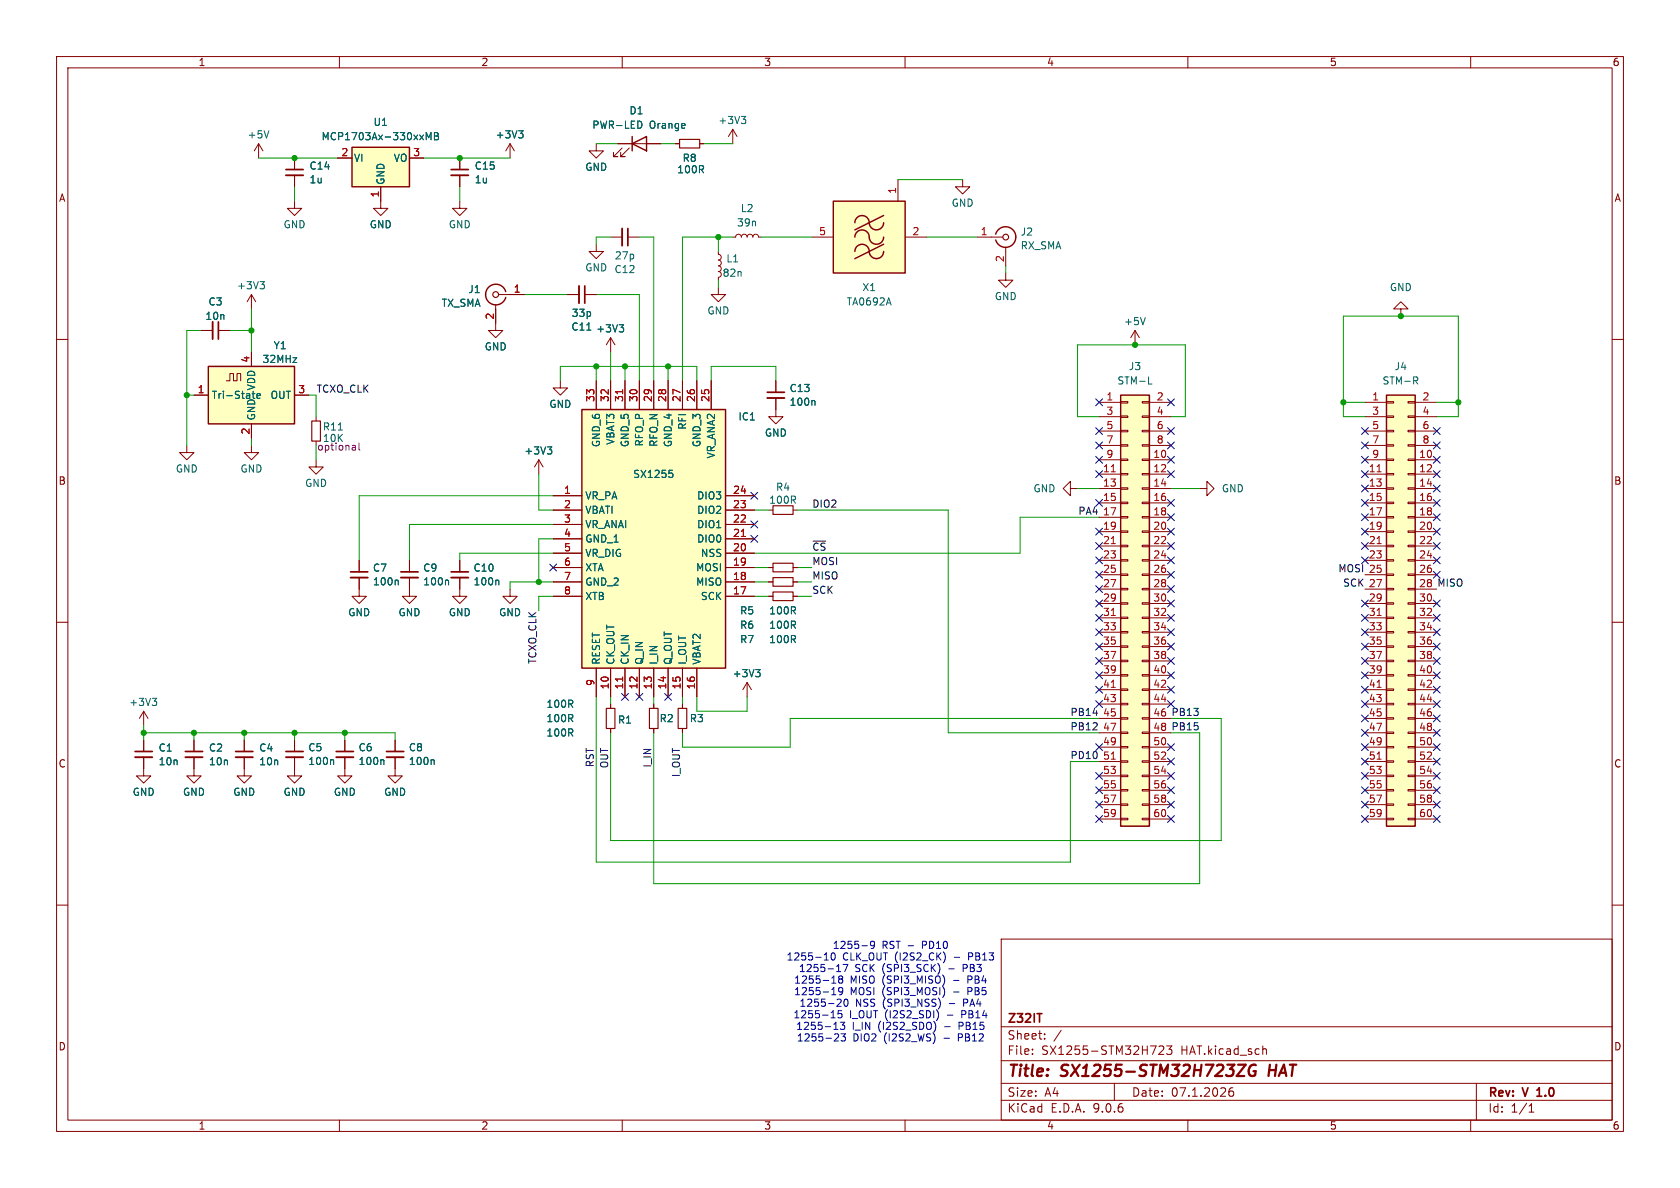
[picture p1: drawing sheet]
<svg xmlns="http://www.w3.org/2000/svg" width="297mm" height="210mm" viewBox="0 0 297 210" stroke-linecap="round" stroke-linejoin="round" font-family="sans-serif">
<g fill="none" stroke="#840000" stroke-width=".18">
<path d="M10 10h277v190h-277zM12 12h273v186h-273zM60 10v2M110 10v2M160 10v2M210 10v2M260 10v2M10 60h2M285 60h2M10 110h2M285 110h2M52.1 130.8v2"/>
<path d="M52.1 133.9v2M10 160h2M177 166h108v32h-108zM285 160h2M60 198v2M110 198v2M160 198v2M177 194.5h108M177 191.5h108M177 187.5h108M177 181.5h108M182.5 186.3v.1"/>
<path d="M182.5 185.5v.1M184.7 183.6v.1M184.7 182.8v.1M187.6 182.1l-1.3 2M197 191.5v3M204.9 185l.6-.1 .2 .1v.3l-.9 1.1h.9M206.2 184.9h1l-.5 .6 .4 .1v.7l-.2 .1h-.4l-.3-.1M210 198v2M218 192.3a.59 .59 0 0 0-.8 .6v.6l.2 .2 .4 .1 .2-.1 .1-.5-.1-.3h-.5l-.3 .3M223.3 185.5h.5l.1 .9M260 198v2M261 191.5v6.5"/>
<path d="M270.3 196.6h.9M270.3 195.5l.4-.4v1.5"/>
</g>
<path d="M50.5 132.8h3.1M183.3 179.2h.9M271.7 193.8h.9M271.8 192.6l-.1 .1" fill="none" stroke="#840000" stroke-width=".3"/>
<path d="M218.9 188.2h1.3l-1.6 2h1.4M222 188.3a1.02 1.02 0 0 0-1.2 .6 1.02 1.02 0 0 0 .5 1.3l.6-.2 .1-.6h-.4M224.5 188.2l-.2 2" fill="none" stroke="#840000" stroke-width=".4"/>
<path d="M50.5 133.9h3.1" fill="none" stroke="#840000" stroke-width=".33"/>
<path d="M58.8 134.3l.2 .2v.6" fill="none" stroke="#006464" stroke-width=".18"/>
<path d="M102.9 72.4h25.4v45.7h-25.4z" fill="#ffffc2"/>
<path d="M102.9 72.4h25.4v45.7h-25.4z" fill="none" stroke="#840000" stroke-width=".25"/>
<g fill="none" stroke="#840000" stroke-width=".18">
<path d="M105.4 67.3v5.1M107.9 67.3v5.1M110.5 67.3v5.1M113 67.3v5.1M115.6 67.3v5.1M118.1 67.3v5.1M120.6 67.3v5.1M123.2 67.3v5.1M125.7 67.3v5.1M97.8 87.6h5.1M97.8 90.2h5.1M97.8 92.7h5.1"/>
<path d="M97.8 95.3h5.1M97.8 97.8h5.1M128.3 87.6h5M128.3 90.2h5M128.3 92.7h5M128.3 95.3h5M128.3 97.8h5M81.3 104.1v1.3h1.2l-1.2 1.3-1.3-1.3h1.3M97.8 100.3h5.1M97.8 102.9h5.1M97.8 105.4h5.1M105.4 118.1v5.1"/>
<path d="M107.9 118.1v5.1M110.5 118.1v5.1M113 118.1v5.1M115.6 118.1v5.1M118.1 118.1v5.1M120.6 118.1v5.1M123.2 118.1v5.1M128.3 100.3h5M128.3 102.9h5M128.3 105.4h5M34.3 130.8v2M34.3 133.9v2"/>
</g>
<path d="M110.1 68.9v.7M131.1 94.8h.7M110.1 119.7v.7" fill="none" stroke="#a90000" stroke-width=".18"/>
<path d="M118.3 83.1h.6M118.4 83.6h.3l.3 .3-.2 .4-.4 .1" fill="none" stroke="#006464" stroke-width=".18"/>
<path d="M32.8 132.8h3" fill="none" stroke="#840000" stroke-width=".3"/>
<path d="M32.8 133.9h3" fill="none" stroke="#840000" stroke-width=".33"/>
<path d="M245.1 69.9h5.1v76.2h-5.1z" fill="#ffffc2"/>
<path d="M245.1 69.9h5.1v76.2h-5.1z" fill="none" stroke="#840000" stroke-width=".25"/>
<g fill="none" stroke="#840000" stroke-width=".18">
<path d="M107.9 59.7l-.7 1.3M107.9 59.7l.8 1.3M107.9 59.7v2.5M129.5 41.9h.5l.2-.3 .4-.2 .3 .2 .2 .3 .1-.3 .4-.2 .3 .2 .2 .3 .1-.3 .4-.2 .3 .2 .2 .3 .1-.3 .4-.2 .4 .2 .1 .3h.5M247.6 54.6h1.3l-1.3-1.3-1.2 1.3h1.2v1.3M99.1 67.3v1.3h1.2l-1.2 1.3-1.3-1.3h1.3M137.2 70.4v3.3h1.2l-1.2 1.2-1.3-1.2h1.3M137.2 67.3v2M241.3 71.1h3.8M241.3 73.7h3.8M241.3 76.2h3.8M241.3 78.7h3.8"/>
<path d="M245.1 71h1.3v.2h-1.3zM245.1 73.5h1.3v.3h-1.3zM245.1 76.1h1.3v.2h-1.3zM245.1 78.6h1.3v.3h-1.3zM248.9 71h1.3v.2h-1.3zM248.9 73.5h1.3v.3h-1.3zM248.9 76.1h1.3v.2h-1.3zM248.9 78.6h1.3v.3h-1.3zM250.2 71.1h3.8M250.2 73.7h3.8M250.2 76.2h3.8M250.2 78.7h3.8"/>
<path d="M72.4 99.1v2M135.9 90.2h.8M140.2 90.2h.8M241.3 81.3h3.8M241.3 83.8h3.8M241.3 86.4h3.8M241.3 88.9h3.8M241.3 91.4h3.8M241.3 94h3.8M241.3 96.5h3.8M241.3 99.1h3.8M245.1 81.2h1.3v.2h-1.3z"/>
<path d="M245.1 83.7h1.3v.2h-1.3zM245.1 86.2h1.3v.3h-1.3zM245.1 88.8h1.3v.2h-1.3zM245.1 91.3h1.3v.3h-1.3zM245.1 93.9h1.3v.2h-1.3zM245.1 96.4h1.3v.2h-1.3zM245.1 98.9h1.3v.3h-1.3zM248.9 81.2h1.3v.2h-1.3zM248.9 83.7h1.3v.2h-1.3zM248.9 86.2h1.3v.3h-1.3zM248.9 88.8h1.3v.2h-1.3zM248.9 91.3h1.3v.3h-1.3z"/>
<path d="M248.9 93.9h1.3v.2h-1.3zM248.9 96.4h1.3v.2h-1.3zM248.9 98.9h1.3v.3h-1.3zM250.2 81.3h3.8M250.2 83.8h3.8M250.2 86.4h3.8M250.2 88.9h3.8M250.2 91.4h3.8M250.2 94h3.8M250.2 96.5h3.8M250.2 99.1h3.8M63.5 104.1v1.3h1.3l-1.3 1.3-1.3-1.3h1.3"/>
<path d="M72.4 102.1v3.3h1.3l-1.3 1.3-1.3-1.3h1.3M90.2 104.1v1.3h1.2l-1.2 1.3-1.3-1.3h1.3M135.9 100.3h.8M135.9 102.9h.8M140.2 100.3h.8M140.2 102.9h.8M241.3 101.6h3.8M241.3 104.1h3.8M241.3 106.7h3.8M241.3 109.2h3.8M241.3 111.8h3.8M241.3 114.3h3.8"/>
<path d="M241.3 116.8h3.8M241.3 119.4h3.8M245.1 101.5h1.3v.2h-1.3zM245.1 104h1.3v.3h-1.3zM245.1 106.6h1.3v.2h-1.3zM245.1 109.1h1.3v.2h-1.3zM245.1 111.6h1.3v.3h-1.3zM245.1 114.2h1.3v.2h-1.3zM245.1 116.7h1.3v.3h-1.3zM245.1 119.3h1.3v.2h-1.3zM248.9 101.5h1.3v.2h-1.3zM248.9 104h1.3v.3h-1.3z"/>
<path d="M248.9 106.6h1.3v.2h-1.3zM248.9 109.1h1.3v.2h-1.3zM248.9 111.6h1.3v.3h-1.3zM248.9 114.2h1.3v.2h-1.3zM248.9 116.7h1.3v.3h-1.3zM248.9 119.3h1.3v.2h-1.3zM250.2 101.6h3.8M250.2 104.1h3.8M250.2 106.7h3.8M250.2 109.2h3.8M250.2 111.8h3.8M250.2 114.3h3.8"/>
<path d="M250.2 116.8h3.8M250.2 119.4h3.8M25.4 133.9v3.3h1.3l-1.3 1.2-1.3-1.2h1.3M25.4 125.7v2.6M25.4 130.8v2M25.4 125.7l-.8 1.3M25.4 125.7l.8 1.3M34.3 135.9v1.3h1.3l-1.3 1.2-1.3-1.2h1.3M43.2 133.9v3.3h1.2l-1.2 1.2-1.3-1.2h1.3M43.2 130.8v2M52.1 135.9v1.3h1.2l-1.2 1.2-1.3-1.2h1.3M61 133.9v3.3h1.2l-1.2 1.2-1.3-1.2h1.3"/>
<path d="M61 130.8v2M69.8 133.9v3.3h1.3l-1.3 1.2-1.2-1.2h1.2M69.8 130.8v2M241.3 121.9h3.8M241.3 124.5h3.8M241.3 127h3.8M241.3 129.5h3.8M241.3 132.1h3.8M241.3 134.6h3.8M241.3 137.2h3.8M241.3 139.7h3.8M245.1 121.8h1.3v.2h-1.3z"/>
<path d="M245.1 124.3h1.3v.3h-1.3zM245.1 126.9h1.3v.2h-1.3zM245.1 129.4h1.3v.3h-1.3zM245.1 132h1.3v.2h-1.3zM245.1 134.5h1.3v.2h-1.3zM245.1 137h1.3v.3h-1.3zM245.1 139.6h1.3v.2h-1.3zM248.9 121.8h1.3v.2h-1.3zM248.9 124.3h1.3v.3h-1.3zM248.9 126.9h1.3v.2h-1.3zM248.9 129.4h1.3v.3h-1.3zM248.9 132h1.3v.2h-1.3z"/>
<path d="M248.9 134.5h1.3v.2h-1.3zM248.9 137h1.3v.3h-1.3zM248.9 139.6h1.3v.2h-1.3zM250.2 121.9h3.8M250.2 124.5h3.8M250.2 127h3.8M250.2 129.5h3.8M250.2 132.1h3.8M250.2 134.6h3.8M250.2 137.2h3.8M250.2 139.7h3.8M241.3 142.2h3.8"/>
<path d="M241.3 144.8h3.8M245.1 142.1h1.3v.3h-1.3zM245.1 144.7h1.3v.2h-1.3zM248.9 142.1h1.3v.3h-1.3zM248.9 144.7h1.3v.2h-1.3zM250.2 142.2h3.8M250.2 144.8h3.8"/>
</g>
<path d="M243.4 83.4h.8M243.4 96.1h.8M243.4 108.8h.8M243.4 121.5h.8M243.4 134.2h.8" fill="none" stroke="#a90000" stroke-width=".18"/>
<path d="M109.5 57.4h.7l-.4 .5M110 57.9l.2 .2v.3l-.2 .3M143.9 70.8l.2 .2v.6M250.2 67.3l.4 .6M250.4 66.6l.2 .3v.3l-.2 .1M79.1 102.6l.2 .1v.7M26.9 123.4h.8l-.4 .5M27.5 123.9l.2 .3v.3l-.2 .2M67.7 134.3l.2 .2v.6M76.6 134.3l.2 .2v.6" fill="none" stroke="#006464" stroke-width=".18"/>
<path d="M135.6 69.3h3.1M70.9 101.1h3M23.9 132.8h3M41.7 132.8h3M59.4 132.8h3.1M68.3 132.8h3.1" fill="none" stroke="#840000" stroke-width=".3"/>
<path d="M135.6 70.4h3.1M70.9 102.1h3M23.9 133.9h3M41.7 133.9h3M59.4 133.9h3.1M68.3 133.9h3.1" fill="none" stroke="#840000" stroke-width=".33"/>
<path d="M136.7 99.6h3.5v1.5h-3.5zM136.7 89.4h3.5v1.5h-3.5zM136.7 102.1h3.5v1.5h-3.5z" fill="none" stroke="#840000" stroke-width=".2"/>
<path d="M36.8 64.8h15.3v10.1h-15.3z" fill="#ffffc2"/>
<path d="M176 41.4a1.81 1.81 0 0 1 2.8-1 1.81 1.81 0 0 1 0 3 1.81 1.81 0 0 1-2.8-1M36.8 64.8h15.3v10.1h-15.3z" fill="none" stroke="#840000" stroke-width=".25"/>
<g fill="none" stroke="#840000" stroke-width=".18">
<path d="M170.2 31.8v1.2h1.2l-1.2 1.3-1.3-1.3h1.3M35.6 58.4h2M38.6 58.4h2M44.4 52.1v2.5M44.4 52.1l-.7 1.2M44.4 52.1l.8 1.2M172.7 41.9h4.6M177.8 43.7v3.3M200.7 58.4l-.8 1.3M200.7 58.4l.7 1.3M200.7 58.4v2.6M33 78.7v1.3h1.3l-1.3 1.3-1.3-1.3h1.3"/>
<path d="M34.3 69.9h2.5M40 67.3h.6v-1.3h.7v1.3h.6v-1.3h.6v1.3M44.4 78.7v1.3h1.3l-1.3 1.3-1.2-1.3h1.2M44.4 62.2v2.6M44.4 74.9v2.6M52.1 69.9h2.5M81.3 99.1v2M189.2 86.4v-1.3l-1.2 1.3 1.2 1.2v-1.2h1.3M81.3 102.1v2"/>
</g>
<path d="M46 49.8h.7l-.4 .5M46.5 50.3l.2 .2v.3l-.2 .3M202.5 56.1l-.4 1.3M44.8 69.2v1M45.5 69.6l-.1 .6M45.8 69.6l.2 .3-.6 .1M46 70.4h-.2M88 102.6l.2 .1v.7" fill="none" stroke="#006464" stroke-width=".18"/>
<circle cx="177.8" cy="41.9" r=".51" fill="none" stroke="#840000" stroke-width=".2"/>
<path d="M38.6 56.9v3M79.8 101.1h3" fill="none" stroke="#840000" stroke-width=".3"/>
<path d="M37.6 56.9v3M79.8 102.1h3" fill="none" stroke="#840000" stroke-width=".33"/>
<path d="M147.3 35.6h12.7v12.7h-12.7z" fill="#ffffc2"/>
<path d="M147.3 35.6h12.7v12.7h-12.7zM151.1 39.4a1.31 1.31 0 0 1 1.5-1.3 1.31 1.31 0 0 1 1.1 1.6 1.27 1.27 0 0 0 1.4 .9 1.27 1.27 0 0 0 1.1-1.2M156.2 38.1l-5.1 2.5M151.1 44.5a1.31 1.31 0 0 1 1.5-1.3 1.31 1.31 0 0 1 1.1 1.6 1.27 1.27 0 0 0 1.4 .9 1.27 1.27 0 0 0 1.1-1.2M151.1 41.9a1.31 1.31 0 0 1 1.5-1.2 1.31 1.31 0 0 1 1.1 1.5 1.27 1.27 0 0 0 1.4 1 1.27 1.27 0 0 0 1.1-1.3M156.2 43.2l-5.1 2.5" fill="none" stroke="#840000" stroke-width=".25"/>
<g fill="none" stroke="#840000" stroke-width=".18">
<path d="M45.7 25.4l-.7 1.3M45.7 25.4l.8 1.3M45.7 25.4v2.5M90.2 25.4l-.8 1.3M90.2 25.4l.7 1.3M90.2 25.4v2.5M105.4 25.4v1.3h1.3l-1.3 1.2-1.3-1.2h1.3M158.7 31.8v3.8M87.6 57.2v1.2h1.3l-1.3 1.3-1.2-1.3h1.2M100.3 52.1h2.1M103.4 52.1h2M143.5 41.9h3.8"/>
<path d="M160 41.9h3.8M177.8 48.3v1.2h1.3l-1.3 1.3-1.3-1.3h1.3M55.9 73.7v.7M55.9 81.3v1.3h1.2l-1.2 1.2-1.3-1.2h1.3M63.5 99.1v2M95.2 81.3l-.7 1.3M95.2 81.3l.8 1.3M95.2 81.3v2.5M63.5 102.1v2M135.9 105.4h.8M140.2 105.4h.8M107.9 124.5v.7"/>
<path d="M107.9 128.8v.7M115.6 124.5v.7M115.6 128.8v.7M120.6 124.5v.7M120.6 128.8v.7M132.1 120.7l-.8 1.2M132.1 120.7l.7 1.2M132.1 120.7v2.5"/>
</g>
<path d="M103.4 50.5v3.1M62 101.1h3" fill="none" stroke="#840000" stroke-width=".3"/>
<path d="M102.4 50.5v3.1M62 102.1h3" fill="none" stroke="#840000" stroke-width=".33"/>
<path d="M47.5 23.1l-.4 1.3M91.7 23.1h.8l-.5 .5M92.2 23.6l.3 .2v.3l-.3 .3M59.8 76h.7M96.8 79h.7l-.4 .5M97.3 79.5l.2 .2v.3l-.2 .3M70.2 102.6l.2 .1v.7M133.6 118.4h.8l-.4 .5M134.1 118.9l.3 .2v.3l-.3 .2" fill="none" stroke="#006464" stroke-width=".18"/>
<path d="M55.1 74.4h1.5v3.6h-1.5zM136.7 104.6h3.5v1.6h-3.5zM107.2 125.2h1.5v3.6h-1.5zM114.8 125.2h1.5v3.6h-1.5zM119.9 125.2h1.5v3.6h-1.5z" fill="none" stroke="#840000" stroke-width=".2"/>
<path d="M62.7 78.7l.1 .2v.7M62.8 79.5l-.4 .1M62.8 79l-.4 .1M63.5 78.3v1.1l.1 .2" fill="none" stroke="#840084" stroke-width=".18"/>
<path d="M62.2 26h10.2v7h-10.2z" fill="#ffffc2"/>
<path d="M62.2 26h10.2v7h-10.2zM111.8 25.4l2.5-1.3v2.6zM111.8 24.1v2.6M89.4 51.6a1.81 1.81 0 0 0-2.8-1 1.81 1.81 0 0 0 0 2.9 1.81 1.81 0 0 0 2.8-.9" fill="none" stroke="#840000" stroke-width=".25"/>
<g fill="none" stroke="#840000" stroke-width=".18">
<path d="M52.1 35.6v1.2h1.2l-1.2 1.3-1.3-1.3h1.3M52.1 27.9v2.1M52.1 31v2M59.7 27.9h2.5M67.3 33v3.8h1.3l-1.3 1.3-1.3-1.3h1.3M72.4 27.9h2.5M81.3 35.6v1.2h1.2l-1.2 1.3-1.3-1.3h1.3M81.3 27.9v2.1M81.3 31v2M109.2 25.4h7.6M110 26.2l-1.5 1.5h.7h-.7v-.8M111.3 26.2l-1.6 1.5h.8h-.8v-.8"/>
<path d="M119.4 25.4h.7M123.7 25.4h.8M129.5 22.9l-.7 1.2M129.5 22.9l.8 1.2M129.5 22.9v2.5M87.6 53.8v3.4M88.1 52.1h4.6M105.4 43.2v1.3h1.3l-1.3 1.2-1.3-1.2h1.3M107.9 41.9h2.1M111 41.9h2M127 44.5v.5l.4 .1 .1 .4-.1 .3-.4 .2 .4 .1 .1 .4-.1 .3-.4 .2 .4 .2 .1 .5-.2 .2-.3 .1 .4 .1 .1 .4-.1 .4-.4 .1v.5M127 50.8v1.3h1.3l-1.3 1.2-1.3-1.2h1.3"/>
<path d="M212.1 86.4h1.3v-1.3l1.2 1.3-1.2 1.2v-1.2"/>
</g>
<path d="M75.4 24.7v-1.3l.4 .9 .4-.9v1.3M76.8 23.4h.4l.3 .3-.3 .3 .3 .2v.3l-.2 .2h-.5zM76.8 24h.4M113.2 21.5l.3 .5-.3 .6M131.1 20.6h.7l-.4 .5M131.6 21.1l.2 .2v.3l-.2 .2" fill="none" stroke="#006464" stroke-width=".18"/>
<path d="M50.5 30h3.1M79.8 30h3M111 40.4v3" fill="none" stroke="#840000" stroke-width=".3"/>
<path d="M50.5 31h3.1M79.8 31h3M110 40.4v3" fill="none" stroke="#840000" stroke-width=".33"/>
<g fill="none" stroke="#840000" stroke-width=".2">
<path d="M120.1 24.6h3.6v1.6h-3.6z"/>
<circle cx="87.6" cy="52.1" r=".51"/>
</g>
<path d="M198.1 69.9h5.1v76.2h-5.1z" fill="#ffffc2"/>
<path d="M198.1 69.9h5.1v76.2h-5.1z" fill="none" stroke="#840000" stroke-width=".25"/>
<g fill="none" stroke="#840000" stroke-width=".18">
<path d="M52.1 27.9v2.1M52.1 31v2M59.7 27.9h2.5M67.3 33v2.6M72.4 27.9h2.5M81.3 27.9v2.1M81.3 31v2M109.2 25.4h2.6M114.3 25.4h2.5M119.4 25.4h.7M123.7 25.4h.8M35.6 58.4h2"/>
<path d="M38.6 58.4h2M87.6 54.6v2.6M90.2 52.1h2.5M100.3 52.1h2.1M103.4 52.1h2M34.3 69.9h2.5M44.4 62.2v2.6M44.4 74.9v2.6M52.1 69.9h2.5M105.4 67.3v5.1M107.9 67.3v5.1M110.5 67.3v5.1"/>
<path d="M113 67.3v5.1M115.6 67.3v5.1M118.1 67.3v5.1M120.6 67.3v5.1M123.2 67.3v5.1M125.7 67.3v5.1M137.2 67.3v2M137.2 70.4v2M194.3 71.1h3.8M194.3 73.7h3.8M194.3 76.2h3.8M194.3 78.7h3.8"/>
<path d="M198.1 71h1.3v.2h-1.3zM198.1 73.5h1.3v.3h-1.3zM198.1 76.1h1.3v.2h-1.3zM198.1 78.6h1.3v.3h-1.3zM201.9 71h1.3v.2h-1.3zM201.9 73.5h1.3v.3h-1.3zM201.9 76.1h1.3v.2h-1.3zM201.9 78.6h1.3v.3h-1.3zM203.2 71.1h3.8M203.2 73.7h3.8M203.2 76.2h3.8M203.2 78.7h3.8"/>
<path d="M63.5 99.1v2M72.4 99.1v2M81.3 99.1v2M97.8 87.6h5.1M97.8 90.2h5.1M97.8 92.7h5.1M97.8 95.3h5.1M97.8 97.8h5.1M128.3 87.6h5M128.3 90.2h5M128.3 92.7h5M128.3 95.3h5"/>
<path d="M128.3 97.8h5M194.3 81.3h3.8M194.3 83.8h3.8M194.3 86.4h3.8M194.3 88.9h3.8M194.3 91.4h3.8M194.3 94h3.8M194.3 96.5h3.8M194.3 99.1h3.8M198.1 81.2h1.3v.2h-1.3zM198.1 83.7h1.3v.2h-1.3zM198.1 86.2h1.3v.3h-1.3z"/>
<path d="M198.1 88.8h1.3v.2h-1.3zM198.1 91.3h1.3v.3h-1.3zM198.1 93.9h1.3v.2h-1.3zM198.1 96.4h1.3v.2h-1.3zM198.1 98.9h1.3v.3h-1.3zM201.9 81.2h1.3v.2h-1.3zM201.9 83.7h1.3v.2h-1.3zM201.9 86.2h1.3v.3h-1.3zM201.9 88.8h1.3v.2h-1.3zM201.9 91.3h1.3v.3h-1.3zM201.9 93.9h1.3v.2h-1.3zM201.9 96.4h1.3v.2h-1.3z"/>
<path d="M201.9 98.9h1.3v.3h-1.3zM203.2 81.3h3.8M203.2 83.8h3.8M203.2 86.4h3.8M203.2 88.9h3.8M203.2 91.4h3.8M203.2 94h3.8M203.2 96.5h3.8M203.2 99.1h3.8M63.5 102.1v2M72.4 102.1v2M81.3 102.1v2"/>
<path d="M97.8 100.3h5.1M97.8 102.9h5.1M97.8 105.4h5.1M105.4 118.1v5.1M107.9 118.1v5.1M110.5 118.1v5.1M113 118.1v5.1M115.6 118.1v5.1M118.1 118.1v5.1M120.6 118.1v5.1M123.2 118.1v5.1M128.3 100.3h5"/>
<path d="M128.3 102.9h5M128.3 105.4h5M135.9 100.3h.8M135.9 102.9h.8M135.9 105.4h.8M140.2 100.3h.8M140.2 102.9h.8M140.2 105.4h.8M194.3 101.6h3.8M194.3 104.1h3.8M194.3 106.7h3.8M194.3 109.2h3.8"/>
<path d="M194.3 111.8h3.8M194.3 114.3h3.8M194.3 116.8h3.8M194.3 119.4h3.8M198.1 101.5h1.3v.2h-1.3zM198.1 104h1.3v.3h-1.3zM198.1 106.6h1.3v.2h-1.3zM198.1 109.1h1.3v.2h-1.3zM198.1 111.6h1.3v.3h-1.3zM198.1 114.2h1.3v.2h-1.3zM198.1 116.7h1.3v.3h-1.3zM198.1 119.3h1.3v.2h-1.3z"/>
<path d="M201.9 101.5h1.3v.2h-1.3zM201.9 104h1.3v.3h-1.3zM201.9 106.6h1.3v.2h-1.3zM201.9 109.1h1.3v.2h-1.3zM201.9 111.6h1.3v.3h-1.3zM201.9 114.2h1.3v.2h-1.3zM201.9 116.7h1.3v.3h-1.3zM201.9 119.3h1.3v.2h-1.3zM203.2 101.6h3.8M203.2 104.1h3.8M203.2 106.7h3.8M203.2 109.2h3.8"/>
<path d="M203.2 111.8h3.8M203.2 114.3h3.8M203.2 116.8h3.8M203.2 119.4h3.8M25.4 130.8v2M25.4 133.9v2M34.3 130.8v2M34.3 133.9v2M43.2 130.8v2M43.2 133.9v2M52.1 130.8v2M52.1 133.9v2"/>
<path d="M61 130.8v2M61 133.9v2M69.8 130.8v2M69.8 133.9v2M107.9 124.5v.7M107.9 128.8v.7M115.6 124.5v.7M115.6 128.8v.7M120.6 124.5v.7M120.6 128.8v.7M194.3 121.9h3.8M194.3 124.5h3.8"/>
<path d="M194.3 127h3.8M194.3 129.5h3.8M194.3 132.1h3.8M194.3 134.6h3.8M194.3 137.2h3.8M194.3 139.7h3.8M198.1 121.8h1.3v.2h-1.3zM198.1 124.3h1.3v.3h-1.3zM198.1 126.9h1.3v.2h-1.3zM198.1 129.4h1.3v.3h-1.3zM198.1 132h1.3v.2h-1.3zM198.1 134.5h1.3v.2h-1.3z"/>
<path d="M198.1 137h1.3v.3h-1.3zM198.1 139.6h1.3v.2h-1.3zM201.9 121.8h1.3v.2h-1.3zM201.9 124.3h1.3v.3h-1.3zM201.9 126.9h1.3v.2h-1.3zM201.9 129.4h1.3v.3h-1.3zM201.9 132h1.3v.2h-1.3zM201.9 134.5h1.3v.2h-1.3zM201.9 137h1.3v.3h-1.3zM201.9 139.6h1.3v.2h-1.3zM203.2 121.9h3.8M203.2 124.5h3.8"/>
<path d="M203.2 127h3.8M203.2 129.5h3.8M203.2 132.1h3.8M203.2 134.6h3.8M203.2 137.2h3.8M203.2 139.7h3.8M194.3 142.2h3.8M194.3 144.8h3.8M198.1 142.1h1.3v.3h-1.3zM198.1 144.7h1.3v.2h-1.3zM201.9 142.1h1.3v.3h-1.3zM201.9 144.7h1.3v.2h-1.3z"/>
<path d="M203.2 142.2h3.8M203.2 144.8h3.8"/>
</g>
<path d="M110.1 68.9v.7M131.1 94.8h.7M196.5 83.4h.7M196.5 96.1h.7M110.1 119.7v.7M196.5 108.8h.7M196.5 121.5h.7M196.5 134.2h.7" fill="none" stroke="#a90000" stroke-width=".18"/>
<g fill="none" stroke="#006464" stroke-width=".18">
<path d="M75.4 24.7v-1.3l.4 .9 .4-.9v1.3M76.8 23.4h.4l.3 .3-.3 .3 .3 .2v.3l-.2 .2h-.5zM76.8 24h.4M91.7 23.1h.8l-.5 .5M92.2 23.6l.3 .2v.3l-.3 .3M113.2 21.5l.3 .5-.3 .6M109.5 57.4h.7l-.4 .5M110 57.9l.2 .2v.3l-.2 .3M44.8 69.2v1M45.5 69.6l-.1 .6M45.8 69.6l.2 .3-.6 .1M46 70.4h-.2"/>
<path d="M96.8 79h.7l-.4 .5M97.3 79.5l.2 .2v.3l-.2 .3M143.9 70.8l.2 .2v.6M203 67.9h.7M118.3 83.1h.6M118.4 83.6h.3l.3 .3-.2 .4-.4 .1M70.2 102.6l.2 .1v.7M79.1 102.6l.2 .1v.7M88 102.6l.2 .1v.7M133.6 118.4h.8l-.4 .5M134.1 118.9l.3 .2v.3l-.3 .2M58.8 134.3l.2 .2v.6"/>
<path d="M67.7 134.3l.2 .2v.6M76.6 134.3l.2 .2v.6"/>
</g>
<g fill="none" stroke="#009600" stroke-width=".18">
<path d="M45.7 27.9h14M52.1 33v2.6M74.9 27.9h15.3M81.3 33v2.6M105.4 25.4h3.8M116.8 25.4h2.6M124.5 25.4h5M158.7 31.8h11.5M35.6 58.4h-2.6v20.3M40.6 58.4h3.8M44.4 54.6v7.6M92.7 52.1h7.6"/>
<path d="M105.4 52.1h7.6v15.2M107.9 41.9h-2.5v1.3M113 41.9h2.6v25.4M127 41.9v2.6M127 49.5v1.3M129.5 41.9h-8.9v25.4M134.6 41.9h8.9M163.8 41.9h8.9M177.8 47v1.3M33 69.9h1.3M44.4 77.5v1.2M54.6 69.9h1.3v3.8"/>
<path d="M55.9 78.7v2.6M99.1 67.3v-2.5h24.1v2.5M105.4 64.8v2.5M107.9 62.2v5.1M110.5 64.8v2.5M118.1 64.8v2.5M125.7 67.3v-2.5h11.5v2.5M194.3 73.7h-3.8v-12.7h19v12.7h-2.5M237.5 71.1h3.8M241.3 73.7h-3.8v-17.8h20.3v17.8h-3.8M254 71.1h3.8M95.2 83.8v6.4h2.6"/>
<path d="M97.8 95.3h-2.6v7.6M97.8 87.6h-34.3v11.5M97.8 92.7h-25.4v6.4M97.8 97.8h-16.5v1.3M133.3 90.2h2.6M141 90.2h26.6v39.3h26.7M190.5 86.4h3.8M194.3 91.4h-14v6.4h-47M207 86.4h5.1M97.8 102.9h-7.6v1.2M97.8 105.4h-2.6v2.6M133.3 102.9h2.6"/>
<path d="M133.3 105.4h2.6M133.3 100.3h2.6M141 102.9h2.5M141 105.4h2.5M141 100.3h2.5M25.4 129.5h44.4v1.3M25.4 128.3v2.5M34.3 129.5v1.3M43.2 129.5v1.3M52.1 129.5v1.3M61 129.5v1.3M105.4 123.2v29.2h83.8v-17.8h5.1"/>
<path d="M107.9 123.2v1.3M115.6 129.5v26.7h96.5v-26.7h-5.1M115.6 123.2v1.3M120.6 123.2v1.3M123.2 123.2v2.5h8.9v-2.5M194.3 127h-54.6v5.1h-19.1v-2.6M207 127h8.9v21.6h-108v-19.1"/>
</g>
<g fill="none" stroke="#000084" stroke-width=".18">
<path d="M193.7 70.5l1.2 1.2M193.7 75.6l1.2 1.2M193.7 78.1l1.2 1.2M194.9 70.5l-1.2 1.2M194.9 75.6l-1.2 1.2M194.9 78.1l-1.2 1.2M206.4 75.6l1.2 1.2M206.4 78.1l1.2 1.2M206.4 70.5l1.2 1.2M207.6 75.6l-1.2 1.2M207.6 78.1l-1.2 1.2M207.6 70.5l-1.2 1.2"/>
<path d="M240.7 75.6l1.2 1.2M240.7 78.1l1.2 1.2M241.9 75.6l-1.2 1.2M241.9 78.1l-1.2 1.2M253.4 75.6l1.2 1.2M253.4 78.1l1.2 1.2M254.6 75.6l-1.2 1.2M254.6 78.1l-1.2 1.2M97.2 99.7l1.2 1.2M98.4 99.7l-1.2 1.2M132.7 94.6l1.3 1.3M132.7 92.1l1.3 1.2"/>
<path d="M132.7 87l1.3 1.2M134 94.6l-1.3 1.3M134 92.1l-1.3 1.2M134 87l-1.3 1.2M193.7 88.3l1.2 1.2M193.7 80.7l1.2 1.2M193.7 93.4l1.2 1.2M193.7 95.9l1.2 1.2M193.7 98.5l1.2 1.2M193.7 83.2l1.2 1.2M194.9 88.3l-1.2 1.2M194.9 93.4l-1.2 1.2"/>
<path d="M194.9 95.9l-1.2 1.2M194.9 80.7l-1.2 1.2M194.9 83.2l-1.2 1.2M194.9 98.5l-1.2 1.2M206.4 88.3l1.2 1.2M206.4 95.9l1.2 1.2M206.4 90.8l1.2 1.2M206.4 93.4l1.2 1.2M206.4 98.5l1.2 1.2M206.4 83.2l1.2 1.2M206.4 80.7l1.2 1.2M207.6 98.5l-1.2 1.2"/>
<path d="M207.6 93.4l-1.2 1.2M207.6 88.3l-1.2 1.2M207.6 95.9l-1.2 1.2M207.6 90.8l-1.2 1.2M207.6 80.7l-1.2 1.2M207.6 83.2l-1.2 1.2M240.7 98.5l1.2 1.2M240.7 85.8l1.2 1.2M240.7 88.3l1.2 1.2M240.7 90.8l1.2 1.2M240.7 83.2l1.2 1.2M240.7 93.4l1.2 1.2"/>
<path d="M240.7 95.9l1.2 1.2M240.7 80.7l1.2 1.2M241.9 98.5l-1.2 1.2M241.9 85.8l-1.2 1.2M241.9 88.3l-1.2 1.2M241.9 90.8l-1.2 1.2M241.9 83.2l-1.2 1.2M241.9 95.9l-1.2 1.2M241.9 93.4l-1.2 1.2M241.9 80.7l-1.2 1.2M253.4 95.9l1.2 1.2M253.4 93.4l1.2 1.2"/>
<path d="M253.4 98.5l1.2 1.2M253.4 88.3l1.2 1.2M253.4 85.8l1.2 1.2M253.4 90.8l1.2 1.2M253.4 80.7l1.2 1.2M253.4 83.2l1.2 1.2M254.6 85.8l-1.2 1.2M254.6 93.4l-1.2 1.2M254.6 95.9l-1.2 1.2M254.6 98.5l-1.2 1.2M254.6 83.2l-1.2 1.2M254.6 80.7l-1.2 1.2"/>
<path d="M254.6 88.3l-1.2 1.2M254.6 90.8l-1.2 1.2M193.7 108.6l1.2 1.2M193.7 113.7l1.2 1.2M193.7 116.2l1.2 1.2M193.7 111.2l1.2 1.2M193.7 106.1l1.2 1.2M193.7 103.5l1.2 1.2M193.7 101l1.2 1.2M193.7 118.8l1.2 1.2M194.9 108.6l-1.2 1.2M194.9 113.7l-1.2 1.2"/>
<path d="M194.9 116.2l-1.2 1.2M194.9 111.2l-1.2 1.2M194.9 106.1l-1.2 1.2M194.9 101l-1.2 1.2M194.9 103.5l-1.2 1.2M194.9 118.8l-1.2 1.2M206.4 118.8l1.2 1.2M206.4 101l1.2 1.2M206.4 103.5l1.2 1.2M206.4 113.7l1.2 1.2M206.4 106.1l1.2 1.2M206.4 111.2l1.2 1.2"/>
<path d="M206.4 108.6l1.2 1.2M206.4 116.2l1.2 1.2M207.6 101l-1.2 1.2M207.6 103.5l-1.2 1.2M207.6 118.8l-1.2 1.2M207.6 113.7l-1.2 1.2M207.6 106.1l-1.2 1.2M207.6 111.2l-1.2 1.2M207.6 108.6l-1.2 1.2M207.6 116.2l-1.2 1.2M240.7 116.2l1.2 1.2M240.7 118.8l1.2 1.2"/>
<path d="M240.7 108.6l1.2 1.2M240.7 106.1l1.2 1.2M240.7 111.2l1.2 1.2M240.7 113.7l1.2 1.2M241.9 118.8l-1.2 1.2M241.9 106.1l-1.2 1.2M241.9 108.6l-1.2 1.2M241.9 113.7l-1.2 1.2M241.9 111.2l-1.2 1.2M241.9 116.2l-1.2 1.2M253.4 111.2l1.2 1.2M253.4 118.8l1.2 1.2"/>
<path d="M253.4 116.2l1.2 1.2M253.4 113.7l1.2 1.2M253.4 108.6l1.2 1.2M253.4 106.1l1.2 1.2M253.4 101l1.2 1.2M254.6 108.6l-1.2 1.2M254.6 106.1l-1.2 1.2M254.6 118.8l-1.2 1.2M254.6 116.2l-1.2 1.2M254.6 113.7l-1.2 1.2M254.6 111.2l-1.2 1.2M254.6 101l-1.2 1.2"/>
<path d="M109.9 122.6l1.2 1.2M111.1 122.6l-1.2 1.2M112.4 122.6l1.2 1.2M113.6 122.6l-1.2 1.2M117.5 122.6l1.2 1.2M118.7 122.6l-1.2 1.2M193.7 121.3l1.2 1.2M193.7 131.5l1.2 1.2M193.7 123.9l1.2 1.2M193.7 139.1l1.2 1.2M193.7 136.6l1.2 1.2M194.9 131.5l-1.2 1.2"/>
<path d="M194.9 136.6l-1.2 1.2M194.9 139.1l-1.2 1.2M194.9 123.9l-1.2 1.2M194.9 121.3l-1.2 1.2M206.4 134l1.2 1.2M206.4 131.5l1.2 1.2M206.4 123.9l1.2 1.2M206.4 139.1l1.2 1.2M206.4 136.6l1.2 1.2M206.4 121.3l1.2 1.2M207.6 134l-1.2 1.2M207.6 131.5l-1.2 1.2"/>
<path d="M207.6 123.9l-1.2 1.2M207.6 139.1l-1.2 1.2M207.6 136.6l-1.2 1.2M207.6 121.3l-1.2 1.2M240.7 121.3l1.2 1.2M240.7 139.1l1.2 1.2M240.7 136.6l1.2 1.2M240.7 126.4l1.2 1.2M240.7 123.9l1.2 1.2M240.7 134l1.2 1.2M240.7 128.9l1.2 1.2M240.7 131.5l1.2 1.2"/>
<path d="M241.9 121.3l-1.2 1.2M241.9 139.1l-1.2 1.2M241.9 136.6l-1.2 1.2M241.9 131.5l-1.2 1.2M241.9 134l-1.2 1.2M241.9 126.4l-1.2 1.2M241.9 123.9l-1.2 1.2M241.9 128.9l-1.2 1.2M253.4 134l1.2 1.2M253.4 126.4l1.2 1.2M253.4 123.9l1.2 1.2M253.4 131.5l1.2 1.2"/>
<path d="M253.4 128.9l1.2 1.2M253.4 139.1l1.2 1.2M253.4 136.6l1.2 1.2M253.4 121.3l1.2 1.2M254.6 128.9l-1.2 1.2M254.6 131.5l-1.2 1.2M254.6 126.4l-1.2 1.2M254.6 123.9l-1.2 1.2M254.6 134l-1.2 1.2M254.6 139.1l-1.2 1.2M254.6 136.6l-1.2 1.2M254.6 121.3l-1.2 1.2"/>
<path d="M193.7 144.2l1.2 1.2M193.7 141.6l1.2 1.2M194.9 144.2l-1.2 1.2M194.9 141.6l-1.2 1.2M206.4 144.2l1.2 1.2M206.4 141.6l1.2 1.2M207.6 144.2l-1.2 1.2M207.6 141.6l-1.2 1.2M240.7 141.6l1.2 1.2M240.7 144.2l1.2 1.2M241.9 141.6l-1.2 1.2M241.9 144.2l-1.2 1.2"/>
<path d="M253.4 141.6l1.2 1.2M253.4 144.2l1.2 1.2M254.6 141.6l-1.2 1.2M254.6 144.2l-1.2 1.2"/>
</g>
<g fill="none" stroke="#0000c2" stroke-width=".18">
<path d="M145.7 169.7h.7M146 168.6l.1-.2v1.3M146.9 179.9h.8M147 168.6a.69 .69 0 0 0 .4 1.1l.1-.1 .2-.4-.2-.6M147 173.8h.8M147 175.8h.8M147.2 178.8l.1-.1v1.2M147.3 172.7l.1-.2v1.3M147.3 174.8l.1-.2v1.2M147.9 171.8h.7M148.1 170.7l.2-.2v1.3M148.2 176.6l.4 .1 .1 .3-.8 .9h.8"/>
<path d="M148.5 173.1l-.2-.3 .2-.3h.2l.3 .3-.3 .3M148.5 173.1l-.2 .2v.4l.2 .1 .4-.1 .1-.1v-.3l-.3-.2M148.5 173.1h.2M148.8 178.7h-.6l-.1 .6 .2-.2 .4 .1 .2 .2-.1 .4-.2 .1-.5-.1M149 175.1l-.3 .3-.3-.1-.1-.2 .1-.5h.3l.2 .1a.84 .84 0 0 1-.3 1.1h-.2M149.3 176.7l.2-.1a.68 .68 0 0 1 .4 .7 .68 .68 0 0 1-.4 .6l-.2-.1-.1-.4zM149.9 170.5l-.6 1.3M152.4 167.2h.9M154.6 166.9l-.2 .3h-.3l-.2-.3 .1-.4 .4-.1 .1 .1a.84 .84 0 0 1-.3 1.2h-.2M165.9 179v.6l-.2 .6M167 168.6l.1 .5-.1 .7M147.4 182h.7"/>
<path d="M147.7 180.9l.1-.2v1.3M147.7 182.8h.4l.2 .3-.8 .9h.8M148.6 180.7h.7l-.4 .5 .4 .1v.6l-.2 .1-.5-.1M148.7 182.8h.8l-.5 .4 .4 .2v.5l-.2 .1-.5-.1"/>
</g>
<g fill="#009600" stroke="#009600" stroke-width=".18">
<circle cx="34.3" cy="129.5" r=".46"/>
<circle cx="43.2" cy="129.5" r=".46"/>
<circle cx="61" cy="129.5" r=".46"/>
<circle cx="52.1" cy="129.5" r=".46"/>
<circle cx="25.4" cy="129.5" r=".46"/>
<circle cx="33" cy="69.9" r=".46"/>
<circle cx="44.4" cy="58.4" r=".46"/>
<circle cx="52.1" cy="27.9" r=".46"/>
<circle cx="118.1" cy="64.8" r=".46"/>
<circle cx="110.5" cy="64.8" r=".46"/>
<circle cx="95.2" cy="102.9" r=".46"/>
<circle cx="105.4" cy="64.8" r=".46"/>
<circle cx="81.3" cy="27.9" r=".46"/>
<circle cx="127" cy="41.9" r=".46"/>
<circle cx="237.5" cy="71.1" r=".46"/>
<circle cx="200.7" cy="61" r=".46"/>
<circle cx="257.8" cy="71.1" r=".46"/>
<circle cx="247.6" cy="55.9" r=".46"/>
</g>
<g font-size="2.8" fill="#840000">
<text x="178" y="190.9">Title:</text>
<text x="187.7" y="190.9">SX1255-STM32H723ZG</text>
<text x="225.1" y="190.9">HAT</text>
</g>
<g font-size="2.1" fill="#840000">
<text x="178" y="184">Sheet:</text>
<text x="178" y="181.2">Z32IT</text>
<text x="178" y="186.7">File:</text>
<text x="184.1" y="186.7">SX1255-STM32H723</text>
<text x="208.8" y="186.7">HAT.kicad_sch</text>
<text x="178" y="196.9">KiCad</text>
<text x="178" y="194.1">Size:</text>
<text x="184.7" y="194.1">A4</text>
<text x="185.7" y="196.9">E.D.A.</text>
<text x="193.3" y="196.9">9.0.6</text>
<text x="200" y="194.1">Date:</text>
<text x="207" y="194.1">07.1.2026</text>
<text x="263" y="194.3">Rev:</text>
<text x="263" y="196.9">Id:</text>
<text x="267.1" y="196.9">1/1</text>
<text x="269.4" y="194.3">V</text>
<text x="272.4" y="194.3">1.0</text>
</g>
<g font-size="1.8" fill="#840000">
<text x="35" y="11.9">1</text>
<text x="85" y="11.9">2</text>
<text x="135" y="11.9">3</text>
<text x="185" y="11.9">4</text>
<text x="235" y="11.9">5</text>
<text x="285" y="11.9">6</text>
<text x="10.3" y="35.9">A</text>
<text x="285.3" y="35.9">A</text>
<text x="10.3" y="85.9">B</text>
<text x="285.3" y="85.9">B</text>
<text x="10.3" y="135.9">C</text>
<text x="285.3" y="135.9">C</text>
<text x="10.3" y="185.9">D</text>
<text x="285.3" y="185.9">D</text>
<text x="35" y="199.9">1</text>
<text x="85" y="199.9">2</text>
<text x="135" y="199.9">3</text>
<text x="185" y="199.9">4</text>
<text x="235" y="199.9">5</text>
<text x="285" y="199.9">6</text>
</g>
<g font-size="1.8" fill="#006464">
<text x="65.9" y="22.5">U1</text>
<text x="104.6" y="23">PWR-LED</text>
<text x="111.2" y="20.4">D1</text>
<text x="114.8" y="23">Orange</text>
<text x="126.9" y="22.1">+3V3</text>
<text x="43.7" y="24.7">+5V</text>
<text x="56.7" y="25">MCP1703Ax-330xxMB</text>
<text x="62.5" y="28.8">VI</text>
<text x="69.5" y="28.8">VO</text>
<text x="87.5" y="24.7">+3V3</text>
<text x="120.6" y="28.8">R8</text>
<text x="54.6" y="32.6">1u</text>
<text x="54.6" y="30.2">C14</text>
<text x="68.2" y="32.8" transform="rotate(-90 68.2 32.8)">GND</text>
<text x="83.8" y="32.6">1u</text>
<text x="83.8" y="30.2">C15</text>
<text x="103.4" y="30.4">GND</text>
<text x="119.6" y="30.8">100R</text>
<text x="50" y="40.6">GND</text>
<text x="65.3" y="40.6">GND</text>
<text x="79.2" y="40.6">GND</text>
<text x="130.2" y="40.2">39n</text>
<text x="130.9" y="37.7">L2</text>
<text x="168.1" y="36.7">GND</text>
<text x="180.3" y="41.9">J2</text>
<text x="108.6" y="46.1">27p</text>
<text x="128.3" y="46.6">L1</text>
<text x="180.3" y="44.3">RX_SMA</text>
<text x="41.8" y="51.3">+3V3</text>
<text x="82.7" y="52">J1</text>
<text x="103.4" y="48.2">GND C12</text>
<text x="127.7" y="49.1">82n</text>
<text x="152.4" y="51.7">X1</text>
<text x="175.8" y="53.3">GND</text>
<text x="245.6" y="51.7">GND</text>
<text x="36.2" y="56.7">10n</text>
<text x="36.8" y="54.2">C3</text>
<text x="78" y="54.4">TX_SMA</text>
<text x="100.9" y="58.6">C11 +3V3</text>
<text x="101" y="56.2">33p</text>
<text x="125" y="55.8">GND</text>
<text x="149.6" y="54.2">TA0692A</text>
<text x="198.6" y="57.7">+5V</text>
<text x="46.3" y="64.4">32MHz</text>
<text x="48.3" y="61.9">Y1</text>
<text x="85.6" y="62.1">GND</text>
<text x="199.5" y="65.6">J3</text>
<text x="246.5" y="65.6">J4</text>
<text x="37.3" y="70.7">Tri-State</text>
<text x="45.3" y="69.1" transform="rotate(-90 45.3 69.1)">VDD</text>
<text x="47.7" y="70.7">OUT</text>
<text x="139.5" y="71.9">100n</text>
<text x="139.5" y="69.5">C13</text>
<text x="197.4" y="68.2">STM-L</text>
<text x="244.3" y="68.2">STM-R</text>
<text x="45.3" y="74.4" transform="rotate(-90 45.3 74.4)">GND</text>
<text x="57" y="76.3">R11</text>
<text x="97" y="72.3">GND</text>
<text x="121.5" y="76.1" transform="rotate(-90 121.5 76.1)">RFI</text>
<text x="130.4" y="74.5">IC1</text>
<text x="135.1" y="77.4">GND</text>
<text x="31" y="83.7">GND</text>
<text x="42.4" y="83.7">GND</text>
<text x="92.6" y="80.6">+3V3</text>
<text x="106.3" y="79.1" transform="rotate(-90 106.3 79.1)">GND_6</text>
<text x="108.8" y="78.7" transform="rotate(-90 108.8 78.7)">VBAT3</text>
<text x="111.4" y="79.1" transform="rotate(-90 111.4 79.1)">GND_5</text>
<text x="113.9" y="79" transform="rotate(-90 113.9 79)">RFO_P</text>
<text x="116.4" y="79.1" transform="rotate(-90 116.4 79.1)">RFO_N</text>
<text x="119" y="79.1" transform="rotate(-90 119 79.1)">GND_4</text>
<text x="124.1" y="79.1" transform="rotate(-90 124.1 79.1)">GND_3</text>
<text x="126.6" y="81.1" transform="rotate(-90 126.6 81.1)">VR_ANA2</text>
<text x="53.8" y="86.3">GND</text>
<text x="103.4" y="88.5">VR_PA</text>
<text x="111.8" y="84.7">SX1255</text>
<text x="123.1" y="88.5">DIO3</text>
<text x="135.9" y="89.3">100R</text>
<text x="137.1" y="87">R4</text>
<text x="182.6" y="87.2">GND</text>
<text x="215.9" y="87.2">GND</text>
<text x="103.4" y="91">VBATI</text>
<text x="103.4" y="93.6">VR_ANAI</text>
<text x="123.1" y="91">DIO2</text>
<text x="123.1" y="93.6">DIO1</text>
<text x="65.8" y="101.3">C7</text>
<text x="74.7" y="101.3">C9</text>
<text x="83.6" y="101.3">C10</text>
<text x="103.4" y="96.1">GND_1</text>
<text x="103.4" y="98.7">VR_DIG</text>
<text x="103.4" y="101.2">XTA</text>
<text x="123" y="101.2">MOSI</text>
<text x="123.1" y="96.1">DIO0</text>
<text x="123.8" y="98.7">NSS</text>
<text x="65.8" y="103.7">100n</text>
<text x="74.7" y="103.7">100n</text>
<text x="83.6" y="103.7">100n</text>
<text x="103.4" y="103.7">GND_2</text>
<text x="103.4" y="106.3">XTB</text>
<text x="123" y="103.7">MISO</text>
<text x="123.8" y="106.3">SCK</text>
<text x="61.5" y="109.1">GND</text>
<text x="70.4" y="109.1">GND</text>
<text x="79.2" y="109.1">GND</text>
<text x="88.1" y="109.1">GND</text>
<text x="130.7" y="108.8">R5</text>
<text x="130.7" y="111.4">R6</text>
<text x="130.7" y="113.9">R7</text>
<text x="135.9" y="108.8">100R</text>
<text x="135.9" y="111.4">100R</text>
<text x="135.9" y="113.9">100R</text>
<text x="106.3" y="117.6" transform="rotate(-90 106.3 117.6)">RESET</text>
<text x="108.8" y="117.6" transform="rotate(-90 108.8 117.6)">CK_OUT</text>
<text x="111.4" y="117.6" transform="rotate(-90 111.4 117.6)">CK_IN</text>
<text x="113.9" y="117.6" transform="rotate(-90 113.9 117.6)">Q_IN</text>
<text x="116.4" y="117.6" transform="rotate(-90 116.4 117.6)">I_IN</text>
<text x="119" y="117.6" transform="rotate(-90 119 117.6)">Q_OUT</text>
<text x="121.5" y="117.6" transform="rotate(-90 121.5 117.6)">I_OUT</text>
<text x="124.1" y="117.6" transform="rotate(-90 124.1 117.6)">VBAT2</text>
<text x="129.4" y="119.9">+3V3</text>
<text x="22.8" y="125">+3V3</text>
<text x="96.5" y="125.3">100R</text>
<text x="96.5" y="130.4">100R</text>
<text x="96.5" y="127.9">100R</text>
<text x="109.1" y="128.1">R1</text>
<text x="116.5" y="127.9">R2</text>
<text x="121.8" y="127.9">R3</text>
<text x="27.9" y="133.1">C1</text>
<text x="27.9" y="135.5">10n</text>
<text x="36.8" y="133.1">C2</text>
<text x="36.8" y="135.5">10n</text>
<text x="45.7" y="133.1">C4</text>
<text x="45.7" y="135.5">10n</text>
<text x="54.4" y="133">C5</text>
<text x="54.4" y="135.4">100n</text>
<text x="63.3" y="133">C6</text>
<text x="63.3" y="135.4">100n</text>
<text x="72.2" y="133">C8</text>
<text x="72.2" y="135.4">100n</text>
<text x="23.4" y="140.9">GND</text>
<text x="32.3" y="140.9">GND</text>
<text x="41.1" y="140.9">GND</text>
<text x="50" y="140.9">GND</text>
<text x="58.9" y="140.9">GND</text>
<text x="67.8" y="140.9">GND</text>
</g>
<g font-size="1.8" fill="#a90000">
<text x="60.3" y="27.7">2</text>
<text x="73" y="27.7">3</text>
<text x="67.1" y="35" transform="rotate(-90 67.1 35)">1</text>
<text x="158.5" y="34.4" transform="rotate(-90 158.5 34.4)">1</text>
<text x="144.7" y="41.7">5</text>
<text x="161.2" y="41.7">2</text>
<text x="173.3" y="41.7">1</text>
<text x="177.5" y="46.4" transform="rotate(-90 177.5 46.4)">2</text>
<text x="90.7" y="51.8">1</text>
<text x="87.4" y="56.6" transform="rotate(-90 87.4 56.6)">2</text>
<text x="44.2" y="64.2" transform="rotate(-90 44.2 64.2)">4</text>
<text x="34.9" y="69.6">1</text>
<text x="52.6" y="69.6">3</text>
<text x="105.2" y="71.2" transform="rotate(-90 105.2 71.2)">33</text>
<text x="107.7" y="71.2" transform="rotate(-90 107.7 71.2)">32</text>
<text x="110.2" y="71.2" transform="rotate(-90 110.2 71.2)">31</text>
<text x="112.8" y="71.2" transform="rotate(-90 112.8 71.2)">30</text>
<text x="115.3" y="71.2" transform="rotate(-90 115.3 71.2)">29</text>
<text x="117.9" y="71.2" transform="rotate(-90 117.9 71.2)">28</text>
<text x="120.4" y="71.2" transform="rotate(-90 120.4 71.2)">27</text>
<text x="122.9" y="71.2" transform="rotate(-90 122.9 71.2)">26</text>
<text x="125.5" y="71.2" transform="rotate(-90 125.5 71.2)">25</text>
<text x="195.5" y="70.9">1</text>
<text x="204.4" y="70.9">2</text>
<text x="242.5" y="70.9">1</text>
<text x="251.4" y="70.9">2</text>
<text x="44.2" y="76.9" transform="rotate(-90 44.2 76.9)">2</text>
<text x="195.5" y="73.4">3</text>
<text x="195.5" y="75.9">5</text>
<text x="204.4" y="73.4">4</text>
<text x="204.4" y="75.9">6</text>
<text x="242.5" y="73.4">3</text>
<text x="242.5" y="75.9">5</text>
<text x="251.4" y="73.4">4</text>
<text x="251.4" y="75.9">6</text>
<text x="194.9" y="83.6">11</text>
<text x="195.5" y="78.5">7</text>
<text x="195.5" y="81">9</text>
<text x="203.8" y="81">10</text>
<text x="203.8" y="83.6">12</text>
<text x="204.4" y="78.5">8</text>
<text x="241.9" y="83.6">11</text>
<text x="242.5" y="78.5">7</text>
<text x="242.5" y="81">9</text>
<text x="250.8" y="81">10</text>
<text x="250.8" y="83.6">12</text>
<text x="251.4" y="78.5">8</text>
<text x="99.6" y="87.4">1</text>
<text x="99.6" y="89.9">2</text>
<text x="129.5" y="87.4">24</text>
<text x="129.5" y="89.9">23</text>
<text x="194.9" y="86.1">13</text>
<text x="194.9" y="88.6">15</text>
<text x="203.8" y="86.1">14</text>
<text x="203.8" y="88.6">16</text>
<text x="241.9" y="86.1">13</text>
<text x="241.9" y="88.6">15</text>
<text x="250.8" y="86.1">14</text>
<text x="250.8" y="88.6">16</text>
<text x="99.6" y="92.5">3</text>
<text x="99.6" y="95">4</text>
<text x="129.5" y="92.5">22</text>
<text x="129.5" y="95">21</text>
<text x="194.9" y="91.2">17</text>
<text x="194.9" y="93.7">19</text>
<text x="203.8" y="91.2">18</text>
<text x="203.8" y="93.7">20</text>
<text x="241.9" y="91.2">17</text>
<text x="241.9" y="93.7">19</text>
<text x="250.8" y="91.2">18</text>
<text x="250.8" y="93.7">20</text>
<text x="99.6" y="97.5">5</text>
<text x="99.6" y="100.1">6</text>
<text x="129.5" y="97.5">20</text>
<text x="129.5" y="100.1">19</text>
<text x="194.9" y="96.3">21</text>
<text x="194.9" y="98.8">23</text>
<text x="194.9" y="101.3">25</text>
<text x="203.8" y="96.3">22</text>
<text x="203.8" y="98.8">24</text>
<text x="203.8" y="101.3">26</text>
<text x="241.9" y="96.3">21</text>
<text x="241.9" y="98.8">23</text>
<text x="250.8" y="96.3">22</text>
<text x="250.8" y="98.8">24</text>
<text x="250.8" y="101.3">26</text>
<text x="99.6" y="102.6">7</text>
<text x="99.6" y="105.2">8</text>
<text x="129.5" y="102.6">18</text>
<text x="129.5" y="105.2">17</text>
<text x="194.9" y="103.9">27</text>
<text x="194.9" y="106.4">29</text>
<text x="203.8" y="103.9">28</text>
<text x="203.8" y="106.4">30</text>
<text x="241.9" y="106.4">29</text>
<text x="250.8" y="103.9">28</text>
<text x="250.8" y="106.4">30</text>
<text x="194.9" y="109">31</text>
<text x="194.9" y="111.5">33</text>
<text x="203.8" y="109">32</text>
<text x="203.8" y="111.5">34</text>
<text x="241.9" y="109">31</text>
<text x="241.9" y="111.5">33</text>
<text x="250.8" y="109">32</text>
<text x="250.8" y="111.5">34</text>
<text x="194.9" y="114">35</text>
<text x="194.9" y="116.6">37</text>
<text x="194.9" y="119.1">39</text>
<text x="203.8" y="114">36</text>
<text x="203.8" y="116.6">38</text>
<text x="203.8" y="119.1">40</text>
<text x="241.9" y="114">35</text>
<text x="241.9" y="116.6">37</text>
<text x="241.9" y="119.1">39</text>
<text x="250.8" y="114">36</text>
<text x="250.8" y="116.6">38</text>
<text x="250.8" y="119.1">40</text>
<text x="105.2" y="121.4" transform="rotate(-90 105.2 121.4)">9</text>
<text x="107.7" y="122" transform="rotate(-90 107.7 122)">10</text>
<text x="110.2" y="122" transform="rotate(-90 110.2 122)">11</text>
<text x="112.8" y="122" transform="rotate(-90 112.8 122)">12</text>
<text x="115.3" y="122" transform="rotate(-90 115.3 122)">13</text>
<text x="117.9" y="122" transform="rotate(-90 117.9 122)">14</text>
<text x="120.4" y="122" transform="rotate(-90 120.4 122)">15</text>
<text x="122.9" y="122" transform="rotate(-90 122.9 122)">16</text>
<text x="194.9" y="121.7">41</text>
<text x="194.9" y="124.2">43</text>
<text x="203.8" y="121.7">42</text>
<text x="203.8" y="124.2">44</text>
<text x="241.9" y="121.7">41</text>
<text x="241.9" y="124.2">43</text>
<text x="250.8" y="121.7">42</text>
<text x="250.8" y="124.2">44</text>
<text x="194.9" y="126.7">45</text>
<text x="194.9" y="129.3">47</text>
<text x="194.9" y="131.8">49</text>
<text x="203.8" y="126.7">46</text>
<text x="203.8" y="129.3">48</text>
<text x="203.8" y="131.8">50</text>
<text x="241.9" y="126.7">45</text>
<text x="241.9" y="129.3">47</text>
<text x="241.9" y="131.8">49</text>
<text x="250.8" y="126.7">46</text>
<text x="250.8" y="129.3">48</text>
<text x="250.8" y="131.8">50</text>
<text x="194.9" y="134.4">51</text>
<text x="194.9" y="136.9">53</text>
<text x="203.8" y="134.4">52</text>
<text x="203.8" y="136.9">54</text>
<text x="241.9" y="134.4">51</text>
<text x="241.9" y="136.9">53</text>
<text x="250.8" y="134.4">52</text>
<text x="250.8" y="136.9">54</text>
<text x="194.9" y="139.4">55</text>
<text x="194.9" y="142">57</text>
<text x="203.8" y="139.4">56</text>
<text x="203.8" y="142">58</text>
<text x="241.9" y="139.4">55</text>
<text x="241.9" y="142">57</text>
<text x="250.8" y="139.4">56</text>
<text x="250.8" y="142">58</text>
<text x="194.9" y="144.5">59</text>
<text x="203.8" y="144.5">60</text>
<text x="241.9" y="144.5">59</text>
<text x="250.8" y="144.5">60</text>
</g>
<g font-size="1.8" fill="#0f0f0f">
<text x="55.9" y="69.5">TCXO_CLK</text>
<text x="143.5" y="89.8">DIO2</text>
<text x="190.5" y="91.1">PA4</text>
<text x="143.5" y="97.4">~{CS}</text>
<text x="143.5" y="100">MOSI</text>
<text x="236.5" y="101.3">MOSI 25</text>
<text x="143.5" y="105.1">SCK</text>
<text x="143.5" y="102.5">MISO</text>
<text x="237.3" y="103.8">SCK 27</text>
<text x="254" y="103.8">MISO</text>
<text x="94.9" y="117.5" transform="rotate(-90 94.9 117.5)">TCXO_CLK</text>
<text x="189.1" y="126.7">PB14</text>
<text x="189.1" y="129.2">PB12</text>
<text x="207" y="126.7">PB13</text>
<text x="207" y="129.2">PB15</text>
<text x="105.1" y="135.7" transform="rotate(-90 105.1 135.7)">RST</text>
<text x="107.6" y="135.9" transform="rotate(-90 107.6 135.9)">OUT</text>
<text x="115.2" y="135.8" transform="rotate(-90 115.2 135.8)">I_IN</text>
<text x="120.3" y="137.5" transform="rotate(-90 120.3 137.5)">I_OUT</text>
<text x="189.1" y="134.3">PD10</text>
</g>
<g font-size="1.8" fill="#840084">
<text x="56" y="79.9">optional</text>
<text x="57" y="78.3">10K</text>
</g>
<g font-size="1.8" fill="#0000c2">
<text x="147.1" y="167.9">1255-9</text>
<text x="155.9" y="167.9">RST -</text>
<text x="163.3" y="167.9">PD10</text>
<text x="139" y="170">1255-10</text>
<text x="141.1" y="172">1255-17</text>
<text x="149" y="170">CLK_OUT (I2S2_CK)</text>
<text x="151.1" y="172">SCK</text>
<text x="156.1" y="172">(SPI3_SCK)</text>
<text x="167.9" y="172">-</text>
<text x="168.9" y="170">-</text>
<text x="170.7" y="172">PB3</text>
<text x="171.6" y="170">PB13</text>
<text x="140.3" y="174.1">1255-18</text>
<text x="140.3" y="176.1">1255-19</text>
<text x="141.2" y="178.2">1255-20</text>
<text x="150.3" y="174.1">MISO</text>
<text x="150.3" y="176.1">MOSI</text>
<text x="151.2" y="178.2">NSS</text>
<text x="156.1" y="174.1">(SPI3_MISO)</text>
<text x="156.1" y="176.1">(SPI3_MOSI)</text>
<text x="156.2" y="178.2">(SPI3_NSS)</text>
<text x="168" y="178.2">-</text>
<text x="168.8" y="174.1">-</text>
<text x="168.8" y="176.1">-</text>
<text x="170.8" y="178.2">PA4</text>
<text x="171.5" y="174.1">PB4</text>
<text x="171.5" y="176.1">PB5</text>
<text x="140.2" y="180.2">1255-15</text>
<text x="140.7" y="182.3">1255-13</text>
<text x="140.8" y="184.3">1255-23</text>
<text x="150.2" y="180.2">I_OUT (I2S2_SDI)</text>
<text x="150.7" y="182.3">I_IN</text>
<text x="150.8" y="184.3">DIO2</text>
<text x="155.3" y="182.3">(I2S2_SDO)</text>
<text x="156.4" y="184.3">(I2S2_WS)</text>
<text x="167.1" y="184.3">-</text>
<text x="167.2" y="182.3">-</text>
<text x="167.7" y="180.2">-</text>
<text x="169.8" y="184.3">PB12</text>
<text x="170" y="182.3">PB15</text>
<text x="170.4" y="180.2">PB14</text>
</g>
</svg>
